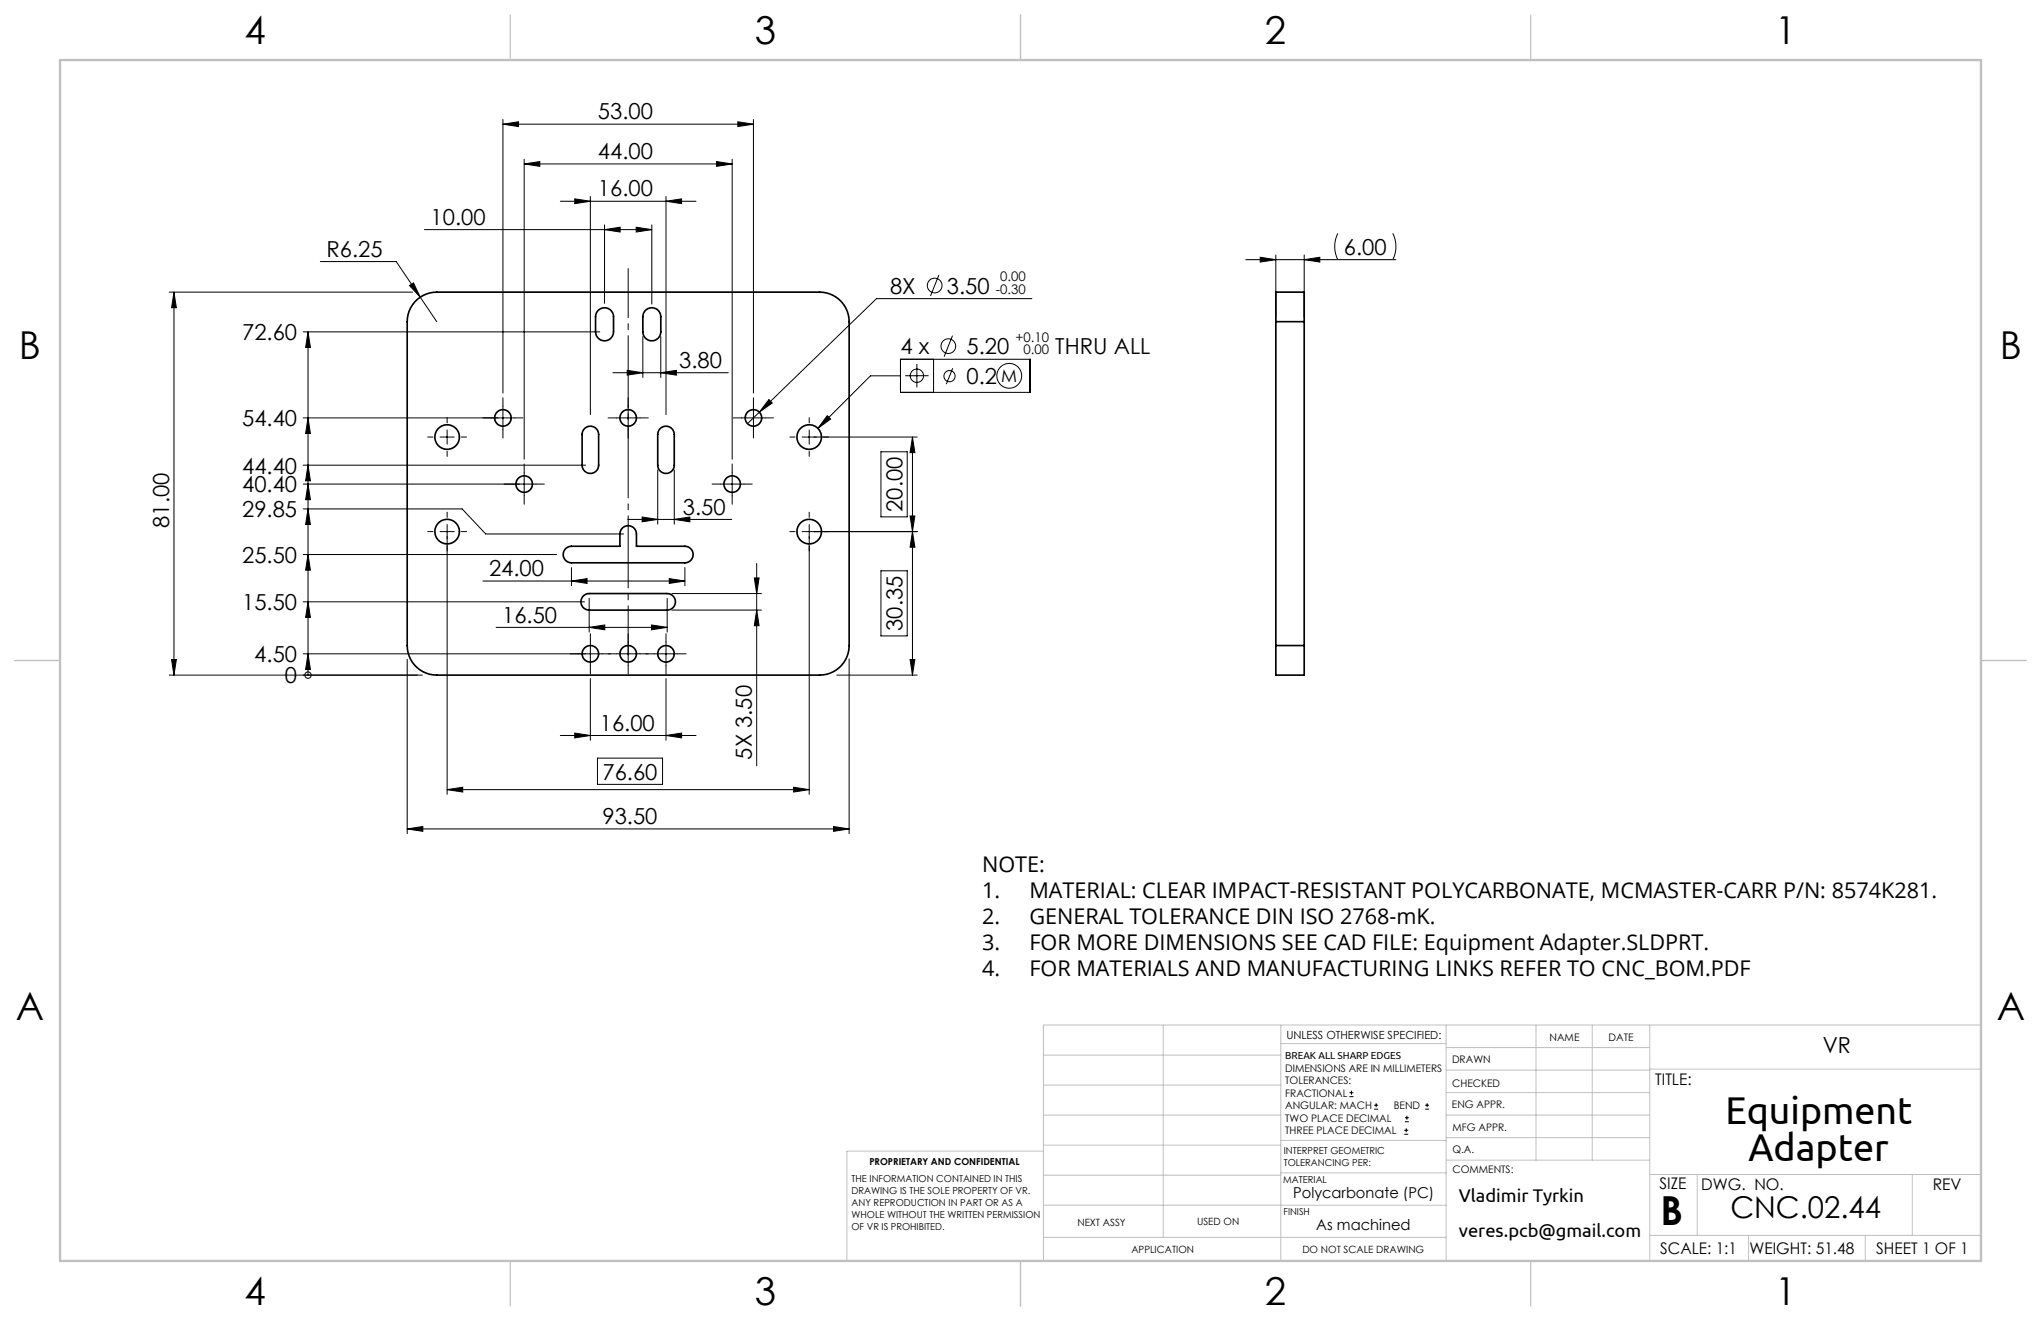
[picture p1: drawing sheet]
<svg xmlns="http://www.w3.org/2000/svg" width="432mm" height="279mm" viewBox="0 0 432 279" stroke-linecap="round" stroke-linejoin="round" font-family="sans-serif">
<g fill="none" stroke="#000" stroke-width=".21">
<path d="M106.4 25.3v57.8M106.4 26.3h53M106.4 26.3l3.3-.5v1zM110.9 33.7v63.4M110.9 34.7h44M110.9 34.7l3.3-.5v1zM151.6 34.2l3.3 .5-3.3 .5zM154.9 33.7v63.4M156.1 25.8l3.3 .5-3.3 .5zM159.4 25.3v57.8M67.8 55.3h16l8.6 12.7M89.8 48.6h48.1"/>
<path d="M118.5 42.6h28.7M121.6 42.1l3.3 .5-3.3 .5zM124.9 41.6v46.1M127.9 48.6l3.3-.5v1zM127.9 47.6v16.6M134.6 48.1l3.3 .5-3.3 .5zM137.9 47.6v16.7M140.9 42.6l3.3-.5v1zM140.9 41.6v46.1M198.6 58.2l-1.7 4.4M263.6 54.9h31.7M266.6 54.4l3.3 .5-3.3 .5z"/>
<path d="M269.9 53.9v13.1M275.9 54.9l3.3-.5v1zM275.9 53.9v13.1M283 49.4a6.2 6.2 0 0 0 0 5.5M294.7 49.4a6.2 6.2 0 0 1 0 5.5M35.8 61.8h51.5M36.8 61.8v81M36.8 61.8l.5 3.3h-1zM64.1 70.2h62.8M65.2 70.2l.5 3.3h-1zM65.2 70.2v72.6M86.6 60.4l.9-.6 1.4 3.1z"/>
<path d="M129.6 78.8h24.5M132.7 78.3l3.3 .5-3.3 .5zM136 71.2v8.6M139.8 78.8l3.3-.5v1zM139.8 71.2v8.6M190.5 76h27.4v7h-27.4zM190.5 79.5h-6.3l-11.2 11.1M191.5 79.5h4.9M194 77v4.9M197.5 76v7M201.5 71l-1.8 4.4M201.6 77.9l-1.4 3.4"/>
<path d="M218.3 63.2h-32.9l-27.3 26.4M64.1 98.4h59.8M65.2 98.4l.5 3.3h-1zM65.2 88.4l.5 3.3h-1zM93.1 92.4h3M94.6 90.9v3M106.4 85.9v5M108.9 88.4h-44.8M110.9 99.9v5M130.4 88.4h5M132.9 85.9v5M139.1 99.4v11.5"/>
<path d="M142.6 99.4v11.5M154.9 99.9v5M156.9 88.4h5M159.4 85.9v5M162.7 84.5l.7 .7-2.7 2zM169.7 92.4h24.3M171.2 90.9v3M175 87.9l.7 .7-2.7 2zM186.4 95.6h5.5v13.7h-5.5zM193 92.4v50.4M193 92.4l.6 3.3h-1.1zM64.1 117.3h53.6"/>
<path d="M64.1 107.6h33.7l5 5.3h29.1M65.2 117.3l.5 3.3h-1zM65.2 107.6l.5 3.3h-1zM65.2 102.4l.5 3.3h-1zM93.1 112.4h3M94.6 110.9v57.1M113.4 102.4h-49.3M132.8 109.9h22M135.8 109.4l3.3 .5-3.3 .5zM142.6 109.9l3.4-.5v1zM152.4 102.4h5M160.1 119.2v42.8"/>
<path d="M169.7 112.4h24.3M171.2 110.9v57.1M192.5 109.1h1.1l-.6 3.3zM193 112.4l.6 3.3h-1.1zM36.3 139.5h1l-.5 3.3zM64.1 127.3h59.5M65.2 138.3l.5 3.3h-1zM65.2 127.3l.5 3.3h-1zM86.1 139.4v36.9M102.2 122.9h42.7M105 132.7h36.1M120.9 122.9l3.3-.5v1z"/>
<path d="M120.9 120v3.9M124.6 132.7l3.4-.5v1zM124.6 126.5v7.2M124.9 135.8v5M127.4 138.3h-63.3M130.4 138.3h5M132.9 135.8v5M137.8 132.2l3.3 .5-3.3 .5zM138.4 138.3h5M140.9 135.8v5M141.1 126.5v7.2M141.6 122.4l3.3 .5-3.3 .5z"/>
<path d="M142.1 125.5h19M142.1 129h19M144.9 120v3.9M159.6 122.2h1l-.5 3.3zM160.1 129l.5 3.3h-1zM179.6 139.4v36.9M186.4 120.7h5.5v13.8h-5.5zM192.5 139.5h1.1l-.6 3.3zM35.8 142.8h53.5M65.2 142.8h.1M118.5 155.6h28.7M121.6 155.1l3.3 .5-3.3 .5z"/>
<path d="M124.9 143.5v13.1M140.9 155.6l3.3-.5v1zM140.9 143.5v13.1M177 142.8h17M86.1 175.3l3.4-.5v1zM86.1 175.3h93.5M94.6 167l3.3-.5v1zM94.6 167h76.6M126.4 160.3h13.8v5.6h-13.8zM167.9 166.5l3.3 .5-3.3 .5zM176.3 174.8l3.3 .5-3.3 .5zM285.5 231.9h.8"/>
<path d="M285.5 231.1h.8M285.9 230.7v.8M290.7 234.6h.9M290.7 233.8h.9M291.1 233.3v.9M297.1 239.9h.8M297.1 239.1h.8M297.2 237.3h.9M297.2 236.4h.9M297.5 238.6v.9M297.6 236v.8M301.5 234.6h.8"/>
<path d="M301.5 233.8h.8M301.9 233.3v.9"/>
<circle cx="194" cy="79.5" r="1.41"/>
<circle cx="197.7" cy="60.4" r="1.56"/>
<circle cx="200.6" cy="73.2" r="1.56"/>
<circle cx="200.9" cy="79.6" r="1.18"/>
<circle cx="213.5" cy="79.5" r="2.63"/>
<circle cx="65.2" cy="142.8" r=".68"/>
</g>
<path d="M132.9 56.8v81.7" fill="none" stroke="#000" stroke-width=".21" stroke-dasharray="15.2 1.3 1.3 1.3" stroke-dashoffset="4.9"/>
<g fill="none" stroke="#000" stroke-width=".21" stroke-dasharray="15.2 1.3 1.3 1.3">
<path d="M91.6 92.4h-1.1M94.6 89.4v-1.1M94.6 95.4v1.1M97.6 92.4h1.1M103.9 88.4h-1.8M106.4 85.9v-1.8M106.4 90.9v1.7M108.9 88.4h1.7M110.9 99.9v-1.8M130.4 88.4h-1.8M132.9 85.9v-1.8M132.9 90.9v1.7"/>
<path d="M135.4 88.4h1.7M154.9 99.9v-1.8M156.9 88.4h-1.8M159.4 85.9v-1.8M159.4 90.9v1.7M161.9 88.4h1.7M168.2 92.4h-1.1M171.2 89.4v-1.1M171.2 95.4v1.1M174.2 92.4h1.1M91.6 112.4h-1.1M94.6 109.4v-1.1"/>
<path d="M94.6 115.4v1.1M97.6 112.4h1.1M108.4 102.4h-1.8M110.9 104.9v1.7M113.4 102.4h1.7M152.4 102.4h-1.8M154.9 104.9v1.7M157.4 102.4h1.7M168.2 112.4h-1.1M171.2 109.4v-1.1M171.2 115.4v1.1M174.2 112.4h1.1"/>
<path d="M122.4 138.3h-1.8M124.9 135.8v-1.8M127.4 138.3h1.7M130.4 138.3h-1.8M132.9 135.8v-1.8M135.4 138.3h1.7M138.4 138.3h-1.8M140.9 135.8v-1.8M143.4 138.3h1.7M124.9 140.8v1.7M132.9 140.8v1.7M140.9 140.8v1.7"/>
</g>
<g fill="none" stroke="#c0c0c0" stroke-width=".21">
<path d="M246.1 216.8v44.9M271 216.8v49.9M305.9 216.8v49.9M325 216.8v28.6M336.9 216.8v28.6M349 216.8v49.9M419.1 216.8h-198.3v49.9M220.8 235.9h50.2M220.8 229.5h50.2M220.8 223.2h50.2M271 220.7h34.9M305.9 231.1h43.1"/>
<path d="M305.9 226.3h43.1M305.9 221.6h43.1M305.9 235.9h43.1M349 226.1h70.1M220.8 248.6h50.2M220.8 242.2h50.2M220.8 254.9h50.2M220.8 243.5h-41.6v23.2M271 254.9h34.9M271 248.1h35.1M271 241.2h35.1M305.9 240.6h43.1"/>
<path d="M306.1 245.4h42.9M349 248.4h70.1M359.1 248.4v12.9M404.6 248.4v12.9M220.8 261.7h85.1M349 261.3h70.1M369.9 261.3v5.4M394.6 261.3v5.4"/>
</g>
<path d="M107.9 3.2v9.5M215.9 3.2v9.5M323.8 3.2v9.5M3.2 139.7h9.5M419.1 139.7h9.5M107.9 266.7v9.5M215.9 266.7v9.5M323.8 266.7v9.5" fill="none" stroke="#c0c0c0" stroke-width=".25"/>
<path d="M12.7 12.7h406.4v254h-406.4z" fill="none" stroke="#c0c0c0" stroke-width=".5"/>
<g fill="#000">
<path d="M121.6 42.1l3.3 .5-3.3 .5zM140.9 42.6l3.3-.5v1z"/>
<path d="M134.6 48.1l3.3 .5-3.3 .5zM127.9 48.6l3.3-.5v1z"/>
<path d="M266.6 54.4l3.3 .5-3.3 .5zM275.9 54.9l3.3-.5v1zM86.6 60.4l2.3 2.5-1.4-3.1zM120.9 122.9l3.3-.5v1zM141.6 122.4l3.3 .5-3.3 .5zM121.6 155.1l3.3 .5-3.3 .5zM140.9 155.6l3.3-.5v1zM65.2 138.3l.5 3.3h-1zM65.2 127.3l.5 3.3h-1zM65.2 117.3l.5 3.3h-1zM65.2 107.6l.5 3.3h-1zM65.2 102.4l.5 3.3h-1zM65.2 98.4l.5 3.3h-1zM65.2 88.4l.5 3.3h-1zM65.2 70.2l.5 3.3h-1zM110.9 34.7l3.3-.5v1zM151.6 34.2l3.3 .5-3.3 .5zM106.4 26.3l3.3-.5v1zM156.1 25.8l3.3 .5-3.3 .5z"/>
<path d="M36.8 61.8l.5 3.3h-1zM36.3 139.5h1l-.5 3.3zM159.6 122.2h1l-.5 3.3zM160.1 129l.5 3.3h-1zM193 92.4l.6 3.3h-1.1zM192.5 109.1h1.1l-.6 3.3zM193 112.4l.6 3.3h-1.1zM192.5 139.5h1.1l-.6 3.3z"/>
<path d="M132.7 78.3l3.3 .5-3.3 .5zM139.8 78.8l3.3-.5v1z"/>
<path d="M175 87.9l-2 2.7 2.7-2zM162.7 84.5l-2 2.7 2.7-2z"/>
<path d="M135.8 109.4l3.3 .5-3.3 .5zM142.6 109.9l3.4-.5v1z"/>
<path d="M137.8 132.2l3.3 .5-3.3 .5zM124.6 132.7l3.4-.5v1zM167.9 166.5l3.3 .5-3.3 .5zM94.6 167l3.3-.5v1z"/>
<path d="M86.1 175.3l3.4-.5v1zM176.3 174.8l3.3 .5-3.3 .5z"/>
</g>
<g fill="none" stroke="#000" stroke-width=".35">
<path d="M87.7 63.9a6.2 6.2 0 0 1 4.7-2.1h81a6.3 6.3 0 0 1 6.2 6.2v68.5a6.3 6.3 0 0 1-6.2 6.3h-81a6.3 6.3 0 0 1-6.3-6.3v-68.5a6.3 6.3 0 0 1 1.6-4.1zM126.4 65.8a1.9 1.9 0 0 1 2.1-.6 1.9 1.9 0 0 1 1.3 1.8v3.2a1.9 1.9 0 0 1-1.9 1.9 1.9 1.9 0 0 1-1.9-1.9v-3.2zM136.4 65.8a1.9 1.9 0 0 1 2.1-.6 1.9 1.9 0 0 1 1.3 1.8v3.2a1.9 1.9 0 0 1-1.9 1.9 1.9 1.9 0 0 1-1.9-1.9v-3.2zM269.9 68v-6.2h6v6.2M269.9 68h6M269.9 68v68.5M275.9 68v68.5M123.5 90.8a1.75 1.75 0 0 1 2-.6 1.75 1.75 0 0 1 1.1 1.7v6.5a1.75 1.75 0 0 1-1.7 1.7 1.75 1.75 0 0 1-1.8-1.7v-6.5zM139.5 90.8a1.75 1.75 0 0 1 2-.6 1.75 1.75 0 0 1 1.1 1.7v6.5a1.75 1.75 0 0 1-1.7 1.7 1.75 1.75 0 0 1-1.8-1.7v-6.5zM119.8 115.9l1.1-.4h10.2v-2.6a1.75 1.75 0 0 1 1.8-1.7 1.75 1.75 0 0 1 1.7 1.7v2.6h10.3a1.75 1.75 0 0 1 1.7 1.8 1.75 1.75 0 0 1-1.7 1.7h-24a1.75 1.75 0 0 1-1.7-1.1 1.75 1.75 0 0 1 .6-2zM123.6 125.9l1-.4h16.5a1.75 1.75 0 0 1 1.8 1.8 1.75 1.75 0 0 1-1.8 1.7h-16.5a1.75 1.75 0 0 1-1.6-1.1 1.75 1.75 0 0 1 .6-2zM269.9 136.5v6.3h6v-6.3"/>
<path d="M269.9 136.5h6"/>
<circle cx="94.6" cy="92.4" r="2.6"/>
<circle cx="106.4" cy="88.4" r="1.75"/>
<circle cx="132.9" cy="88.4" r="1.75"/>
<circle cx="159.4" cy="88.4" r="1.75"/>
<circle cx="171.2" cy="92.4" r="2.6"/>
<circle cx="94.6" cy="112.4" r="2.6"/>
<circle cx="110.9" cy="102.4" r="1.75"/>
<circle cx="154.9" cy="102.4" r="1.75"/>
<circle cx="171.2" cy="112.4" r="2.6"/>
<circle cx="124.9" cy="138.3" r="1.75"/>
<circle cx="132.9" cy="138.3" r="1.75"/>
<circle cx="140.9" cy="138.3" r="1.75"/>
</g>
<text font-size="8.5" x="351.3" y="259">B</text>
<g font-size="8.2">
<text x="365" y="237.7">Equipment</text>
<text x="369.9" y="245.6">Adapter</text>
</g>
<g font-size="8.1">
<text x="51.7" y="9.3">4</text>
<text x="159.7" y="9.3">3</text>
<text x="267.6" y="9.3">2</text>
<text x="375.6" y="9.3">1</text>
<text x="4" y="76">B</text>
<text x="423.1" y="76">B</text>
<text x="3.3" y="215.7">A</text>
<text x="422.4" y="215.7">A</text>
<text x="51.7" y="276">4</text>
<text x="159.7" y="276">3</text>
<text x="267.6" y="276">2</text>
<text x="375.6" y="276">1</text>
</g>
<text font-size="6.3" x="366.1" y="257.6">CNC.02.44</text>
<g font-size="4.7">
<text x="126.5" y="25.3">53.00</text>
<text x="126.5" y="33.7">44.00</text>
<text x="126.5" y="41.6">16.00</text>
<text x="91.1" y="47.6">10.00</text>
<text x="284.3" y="53.9">6.00</text>
<text x="69.1" y="54.3">R6.25</text>
<text x="188.3" y="62.1">8X</text>
<text x="200.3" y="62.1">3.50</text>
<text x="51.2" y="72">72.60</text>
<text x="143.7" y="77.8">3.80</text>
<text x="190.5" y="74.9">4 x</text>
<text x="204.5" y="74.9">5.20</text>
<text x="223.3" y="74.9">THRU ALL</text>
<text x="204.5" y="81.3">0.2</text>
<text x="51.2" y="90.2">54.40</text>
<text x="51.2" y="100.2">44.40</text>
<text x="51.2" y="104.2">40.40</text>
<text x="35.8" y="111.7" transform="rotate(-90 35.8 111.7)">81.00</text>
<text x="51.2" y="109.4">29.85</text>
<text x="144.5" y="108.8">3.50</text>
<text x="190.9" y="108.3" transform="rotate(-90 190.9 108.3)">20.00</text>
<text x="51.2" y="119.1">25.50</text>
<text x="103.5" y="121.9">24.00</text>
<text x="51.2" y="129.1">15.50</text>
<text x="106.2" y="131.7">16.50</text>
<text x="190.9" y="133.4" transform="rotate(-90 190.9 133.4)">30.35</text>
<text x="53.8" y="140.1">4.50</text>
<text x="60.3" y="144.6">0</text>
<text x="126.9" y="154.5">16.00</text>
<text x="159.1" y="160.7" transform="rotate(-90 159.1 160.7)">5X 3.50</text>
<text x="127.5" y="164.9">76.60</text>
<text x="127.5" y="174.3">93.50</text>
<text x="385.6" y="222.6">VR</text>
</g>
<g font-size="4.6">
<text x="207.8" y="184.4">NOTE:</text>
<text x="207.8" y="189.9">1.</text>
<text x="217.8" y="189.9">MATERIAL: CLEAR IMPACT-RESISTANT POLYCARBONATE, MCMASTER-CARR P/N: 8574K281.</text>
<text x="207.8" y="195.4">2.</text>
<text x="217.8" y="195.4">GENERAL TOLERANCE DIN ISO 2768-mK.</text>
<text x="207.8" y="200.9">3.</text>
<text x="217.8" y="200.9">FOR MORE DIMENSIONS SEE CAD FILE: Equipment Adapter.SLDPRT.</text>
<text x="207.8" y="206.4">4.</text>
<text x="217.8" y="206.4">FOR MATERIALS AND MANUFACTURING LINKS REFER TO CNC_BOM.PDF</text>
</g>
<g font-size="3.9">
<text x="308.6" y="254.3">Vladimir Tyrkin</text>
<text x="308.6" y="261.6">veres.pcb@gmail.com</text>
</g>
<text font-size="3.7" x="211.8" y="80.8">M</text>
<g font-size="3.4">
<text x="350.2" y="229.5">TITLE:</text>
<text x="351.1" y="251.6">SIZE</text>
<text x="359.9" y="251.6">DWG. NO.</text>
<text x="408.9" y="251.7">REV</text>
<text x="351.2" y="265.2">SCALE: 1:1</text>
<text x="370.1" y="265.3">WEIGHT: 51.48</text>
<text x="396.9" y="265.2">SHEET 1 OF 1</text>
</g>
<g font-size="3.2">
<text x="273.6" y="253.3">Polycarbonate (PC)</text>
<text x="278.5" y="260.1">As machined</text>
</g>
<g font-size="2.8">
<text x="211.6" y="59.4">0.00</text>
<text x="210.7" y="62.1">-0.30</text>
<text x="214.8" y="72.3">+0.10</text>
<text x="216.5" y="75">0.00</text>
</g>
<text font-size="2.4" x="272.2" y="219.7">UNLESS OTHERWISE SPECIFIED:</text>
<g font-size="2.2">
<text x="327.8" y="220.1">NAME</text>
<text x="340.3" y="220.2">DATE</text>
<text x="271.9" y="226.6">DIMENSIONS ARE IN MILLIMETERS</text>
<text x="307.2" y="224.9">DRAWN</text>
<text x="271.9" y="229.3">TOLERANCES:</text>
<text x="271.9" y="231.9">FRACTIONAL</text>
<text x="307.3" y="229.8">CHECKED</text>
<text x="271.9" y="234.6">ANGULAR: MACH</text>
<text x="271.9" y="237.2">TWO PLACE DECIMAL</text>
<text x="271.9" y="239.9">THREE PLACE DECIMAL</text>
<text x="294.9" y="234.6">BEND</text>
<text x="307.2" y="234.5">ENG APPR.</text>
<text x="307.3" y="239.2">MFG APPR.</text>
<text x="307.3" y="243.9">Q.A.</text>
<text x="307.3" y="248.1">COMMENTS:</text>
</g>
<g font-size="2.1">
<text x="271.9" y="224.1">BREAK ALL SHARP EDGES</text>
<text x="227.9" y="259.2">NEXT ASSY</text>
<text x="253.3" y="259.2">USED ON</text>
<text x="239.3" y="265">APPLICATION</text>
<text x="275.5" y="265.1">DO NOT SCALE DRAWING</text>
</g>
<g font-size="2">
<text x="271.6" y="244.1">INTERPRET GEOMETRIC</text>
<text x="180.2" y="250">THE INFORMATION CONTAINED IN THIS</text>
<text x="183.9" y="246.4">PROPRIETARY AND CONFIDENTIAL</text>
<text x="271.5" y="250.2">MATERIAL</text>
<text x="271.6" y="246.6">TOLERANCING PER:</text>
<text x="180.2" y="252.5">DRAWING IS THE SOLE PROPERTY OF VR.</text>
<text x="180.2" y="255.1">ANY REPRODUCTION IN PART OR AS A</text>
<text x="180.2" y="257.6">WHOLE WITHOUT THE WRITTEN PERMISSION</text>
<text x="271.5" y="257">FINISH</text>
<text x="180.2" y="260.1">OF VR IS PROHIBITED.</text>
</g>
</svg>
